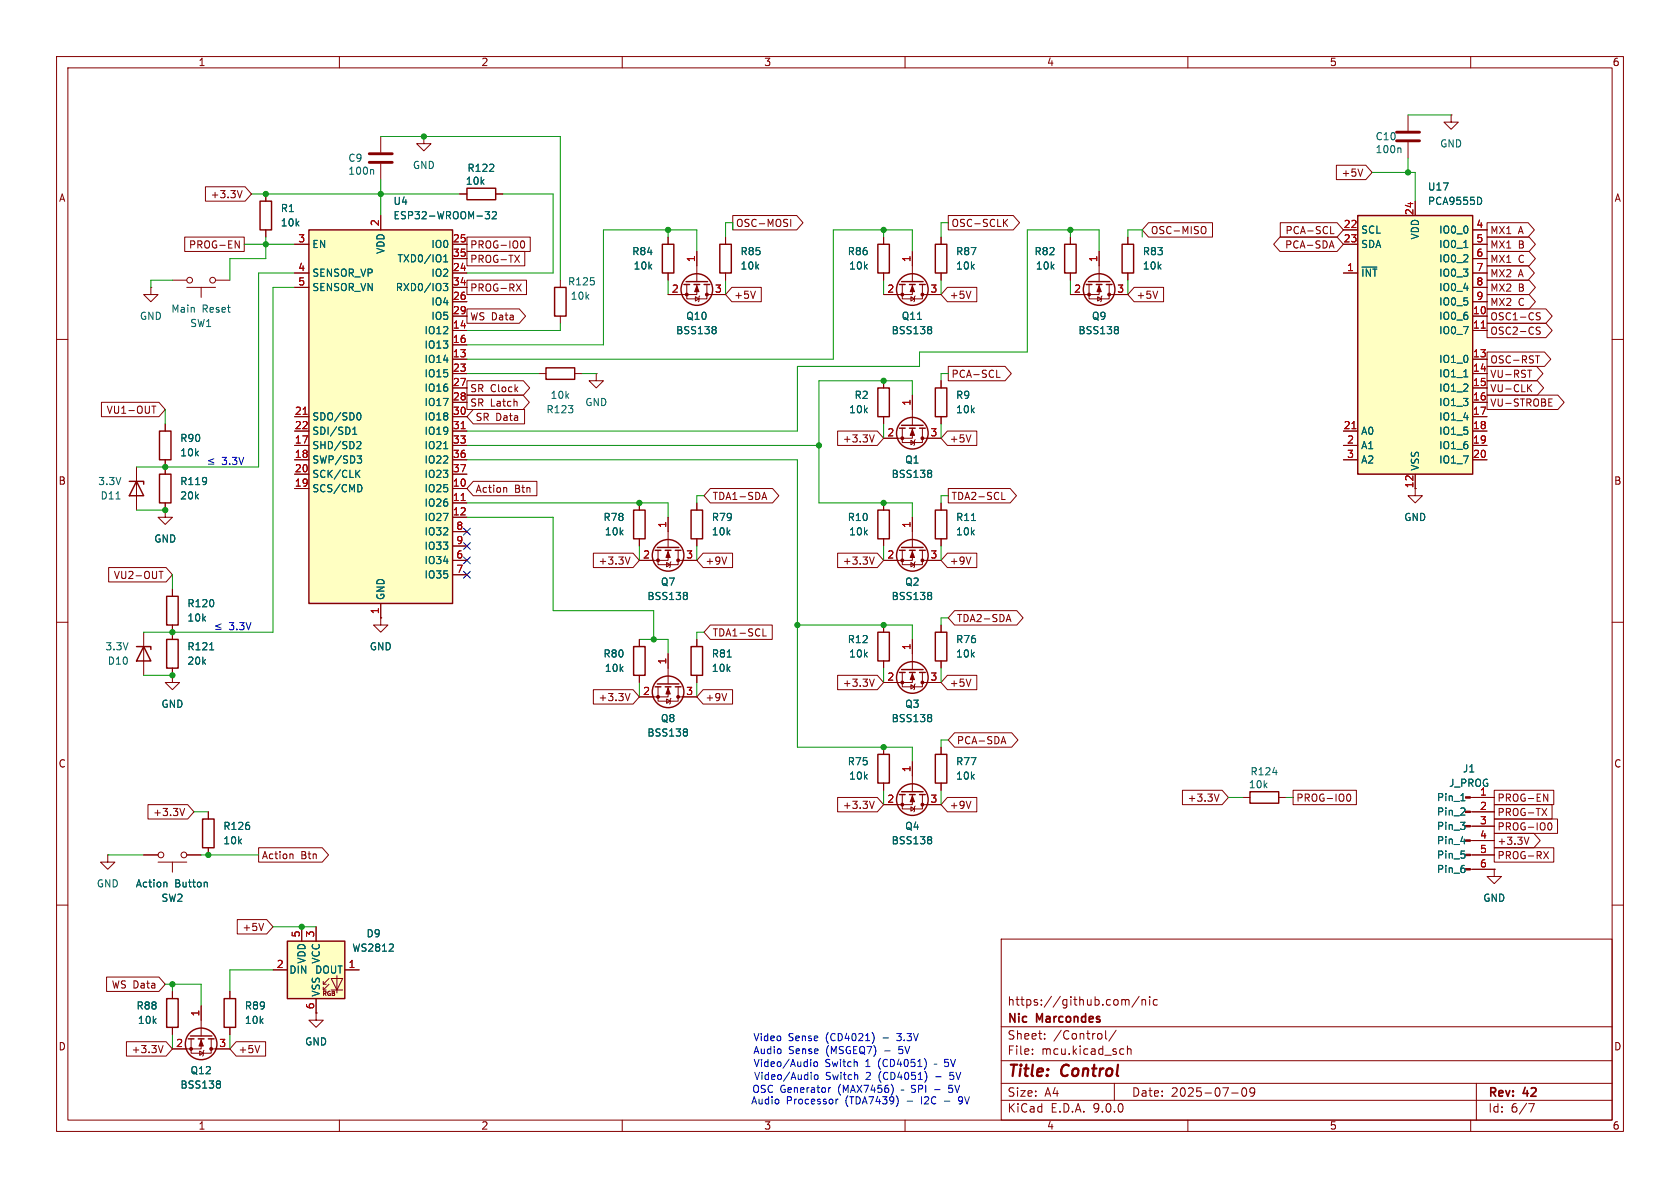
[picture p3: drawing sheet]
<svg xmlns="http://www.w3.org/2000/svg" width="297mm" height="210mm" viewBox="0 0 297 210" stroke-linecap="round" stroke-linejoin="round" font-family="sans-serif">
<g fill="none" stroke="#840000" stroke-width=".18">
<path d="M10 10h277v190h-277zM12 12h273v186h-273zM60 10v2M110 10v2M160 10v2M210 10v2M260 10v2M67.3 24.1v2.8M67.3 29v2.8M248.9 20.3v2.8M248.9 25.1v2.8M256.5 20.3v1.3h1.3l-1.3 1.3-1.2-1.3h1.2"/>
<path d="M256.5 20.3h.1M128.3 41.9v1.3M128.3 48.3v1.2M10 60h2M156.2 67.3v1.3M156.2 73.7v1.2M159.5 75.7v2.5h3.6v-2.5M161 77.9l.7 .3-.7 .4zM161.3 75.7v1.8h-5.1M161.3 69.9v5.3M161.8 77.7l-.1 .2v.7l-.2 .1M163.1 77.5h3.3"/>
<path d="M166.4 67.3v1.3M166.4 73.7v1.2M285 60h2M156.2 88.9v1.3M156.2 95.3v1.2M159.5 97.3v2.5h3.6v-2.5M161 99.4l.7 .4-.7 .4zM161.3 97.3v1.8h-5.1M161.3 91.4v5.4M161.8 99.3l-.1 .1v.8l-.2 .1M163.1 99.1h3.3M166.4 88.9v1.3"/>
<path d="M166.4 95.3v1.2M250.2 86.4v1.2h1.3l-1.3 1.3-1.3-1.3h1.3M10 110h2M156.2 110.5v1.3M156.2 116.8v1.3M159.5 118.9v2.5h3.6v-2.5M161.3 118.9v1.8h-5.1M161.3 113v5.4M166.4 110.5v1.3M166.4 116.8v1.3M285 110h2M156.2 132.1v1.3"/>
<path d="M156.2 138.4v1.3M161 121l.7 .4-.7 .4zM161.8 120.9l-.1 .1v.8l-.2 .1M163.1 120.7h3.3M36.8 143.5v1.3M36.8 149.9v1.2M219.7 141h1.3M226.1 141h1.2M259.9 141h4.3M259.9 143.5h4.3M259.9 146.1h4.3M259.9 148.6h4.3"/>
<path d="M259.9 151.1h4.3M259.9 153.7h4.3M264.2 153.7v1.2h1.2l-1.2 1.3-1.3-1.3h1.3M264.2 153.7h.1M10 160h2M177 166h108v32h-108zM198.4 176.8l.3-.1 .3 .2M199 176.9l.2-.2 .3 .1 .1 .9M199 176.9v.8M201.4 176.1l-1.3 2M201.9 176.8l.2-.1 .4 .1v.9M201.9 176.7v1"/>
<path d="M203.2 176.2v.1M203.2 176.7v1M204.6 176.8l-.4-.1-.3 .3v.4l.1 .2h.6M285 160h2M60 198v2M110 198v2M160 198v2M177 194.5h108M177 191.5h108M177 187.5h108M177 181.5h108M182.5 186.3v.1"/>
<path d="M182.5 185.5v.1M184.7 183.6v.1M184.7 182.8v.1M195.5 182.2v1.3l.2 .2M197 191.5v3M197.3 182.1l-1.3 2M198.2 185.4l.5 .1M198.7 186.3l-.5 .1M199.3 185.5l.2-.1 .4 .1 .1 .9M199.3 184.9v1.5M210 198v2M217.7 193.2h1.2"/>
<path d="M219.7 192.4l.2-.1a.81 .81 0 0 1 .6 .6 .81 .81 0 0 1-.3 .8l-.2 .1a.81 .81 0 0 1-.3-1.4zM221.8 192.9l-.3 .3h-.3l-.2-.3 .1-.5 .4-.1 .2 .1a.99 .99 0 0 1-.3 1.4h-.3M260 198v2M261 191.5v6.5M270.2 195.1h1l-.6 1.5"/>
</g>
<path d="M65.3 27.2h4M65.3 28.7h4M246.9 23.4h4.1M246.9 24.9h4.1" fill="none" stroke="#840000" stroke-width=".51"/>
<path d="M65.9 30l.2 .1v.7M247.5 26.1l.2 .2v.7M164.5 83.1l.2 .3-.2 .3 .2 .2v.3l-.2 .2M171.7 92h.8M164.5 104.7l.2 .3-.2 .3 .2 .2v.2l-.2 .3M164.5 126.3l.2 .3-.2 .3 .2 .2v.2l-.2 .3M225 136.6h.8M258.2 144.1h.8M258.3 141.5h.7M258.3 148.7h.8M258.9 142.9v.5" fill="none" stroke="#006464" stroke-width=".18"/>
<g fill="none" stroke="#840000" stroke-width=".25">
<path d="M127.3 43.2h2v5.1h-2zM155.2 68.6h2v5.1h-2zM159 75.7h1M159.4 75.2h3.8M160.8 75.7h1M162.6 75.7h1M165.4 68.6h2v5.1h-2zM155.2 90.2h2v5.1h-2zM159 97.3h1M159.4 96.8h3.8M160.8 97.3h1M162.6 97.3h1"/>
<path d="M165.4 90.2h2v5.1h-2zM155.2 111.8h2v5h-2zM159 118.9h1M159.4 118.4h3.8M160.8 118.9h1M162.6 118.9h1M165.4 111.8h2v5h-2zM155.2 133.4h2v5h-2zM221 140h5.1v2h-5.1zM35.8 144.8h2v5.1h-2z"/>
<circle cx="161.3" cy="76.6" r="2.79"/>
<circle cx="161.3" cy="98.2" r="2.79"/>
<circle cx="161.3" cy="119.8" r="2.79"/>
</g>
<g fill="#840000" stroke="#840000" stroke-width=".18">
<path d="M161.3 119.1l.4 1h-.8z"/>
<path d="M259.1 140.8h.8v.3h-.8z"/>
<path d="M259.1 143.4h.8v.2h-.8z"/>
<path d="M259.1 145.9h.8v.3h-.8z"/>
<path d="M259.1 148.5h.8v.2h-.8z"/>
<path d="M259.1 151h.8v.3h-.8z"/>
<path d="M259.1 153.5h.8v.3h-.8z"/>
<path d="M161.3 75.9l.4 1.1h-.8z"/>
<path d="M161.3 97.5l.4 1.1h-.8z"/>
<circle cx="163.1" cy="120.6" r=".25"/>
<circle cx="159.5" cy="120.6" r=".25"/>
<circle cx="163.1" cy="77.5" r=".25"/>
<circle cx="159.5" cy="77.5" r=".25"/>
<circle cx="163.1" cy="99.1" r=".25"/>
<circle cx="159.5" cy="99.1" r=".25"/>
</g>
<path d="M240 38.1h20.3v45.7h-20.3z" fill="#ffffc2"/>
<g fill="none" stroke="#840000" stroke-width=".25">
<path d="M240 38.1h20.3v45.7h-20.3zM98 50.8h2.1v5.1h-2.1zM117.1 43.2h2v5.1h-2zM120.9 50.3h1M121.3 49.8h3.8M122.7 50.3h1M124.5 50.3h1M155.2 43.2h2v5.1h-2zM159 50.3h1M159.4 49.8h3.8M160.8 50.3h1M162.6 50.3h1"/>
<path d="M165.4 43.2h2v5.1h-2zM188.2 43.2h2v5.1h-2zM192 50.3h1M192.4 49.8h3.8M193.8 50.3h1M195.6 50.3h1M198.4 43.2h2v5.1h-2zM96.5 65h5.1v2.1h-5.1z"/>
<circle cx="123.2" cy="51.2" r="2.79"/>
<circle cx="161.3" cy="51.2" r="2.79"/>
<circle cx="194.3" cy="51.2" r="2.79"/>
</g>
<g fill="none" stroke="#840000" stroke-width=".18">
<path d="M250.2 35.6v2.5M99.1 49.5v1.3M99.1 55.9v1.3M118.1 41.9v1.3M118.1 48.3v1.2M121.4 50.3v2.5h3.6v-2.5M122.9 52.5l.7 .3-.7 .4zM123.2 50.3v1.8h-5.1M123.2 44.5v5.3M123.7 52.3l-.1 .2v.7l-.2 .1M125 52.1h3.3M156.2 41.9v1.3"/>
<path d="M156.2 48.3v1.2M159.5 50.3v2.5h3.6v-2.5M161 52.5l.7 .3-.7 .4zM161.3 50.3v1.8h-5.1M161.3 44.5v5.3M161.8 52.3l-.1 .2v.7l-.2 .1M163.1 52.1h3.3M166.4 41.9v1.3M166.4 48.3v1.2M189.2 41.9v1.3M189.2 48.3v1.2M192.5 50.3v2.5h3.6v-2.5"/>
<path d="M194.1 52.5l.6 .3-.6 .4zM194.3 50.3v1.8h-5.1M194.3 44.5v5.3M194.8 52.3l-.1 .2v.7l-.1 .1M196.1 52.1h3.3M199.4 41.9v1.3M199.4 48.3v1.2M237.5 40.6h2.5M237.5 43.2h2.5M237.5 48.3h2.5M260.3 40.6h2.6M260.3 43.2h2.6"/>
<path d="M260.3 48.3h2.6M260.3 45.7h2.6M260.3 50.8h2.6M260.3 53.3h2.6M260.3 55.9h2.6M260.3 58.4h2.6M95.2 66h1.3M101.6 66h1.3M105.4 66v1.3h1.3l-1.3 1.3-1.3-1.3h1.3M105.4 66h.1M237.5 76.2h2.5M237.5 78.7h2.5"/>
<path d="M260.3 76.2h2.6M260.3 78.7h2.6M260.3 63.5h2.6M260.3 66h2.6M260.3 68.6h2.6M260.3 71.1h2.6M260.3 73.7h2.6M237.5 81.3h2.5M250.2 83.8v2.6M260.3 81.3h2.6M19 151.1v1.3h1.3l-1.3 1.3-1.2-1.3h1.2M19 151.1h.1"/>
<path d="M25.4 151.1h2.5M27.9 152.4h5.1M30.5 152.4v1.8M33 151.1h2.6M55.9 179.1v1.2h1.2l-1.2 1.3-1.3-1.3h1.3M55.9 179.1h.1"/>
<circle cx="28.4" cy="151.1" r=".51"/>
<circle cx="32.5" cy="151.1" r=".51"/>
</g>
<path d="M261.7 34.9l.2 .5-.2 .7M126.4 57.7l.2 .3-.2 .3 .2 .2v.3l-.2 .2M164.5 57.7l.2 .3-.2 .3 .2 .2v.3l-.2 .2M197.5 57.7l.2 .3-.2 .3 .2 .2v.3l-.2 .2M240.8 47.2h2.6M258.8 43.8h.7M258.8 66.6h.7M29.1 155.9l.4 .2v.7M36.5 155.9l.1 .2v.7" fill="none" stroke="#006464" stroke-width=".18"/>
<path d="M261.9 58h.7M239 75.8h.7" fill="none" stroke="#a90000" stroke-width=".18"/>
<g fill="#840000" stroke="#840000" stroke-width=".18">
<path d="M194.3 50.5l.4 1.1h-.8z"/>
<path d="M123.2 50.5l.4 1.1h-.8z"/>
<path d="M161.3 50.5l.4 1.1h-.8z"/>
<circle cx="196.1" cy="52.1" r=".25"/>
<circle cx="192.5" cy="52.1" r=".25"/>
<circle cx="125" cy="52.1" r=".25"/>
<circle cx="121.4" cy="52.1" r=".25"/>
<circle cx="163.1" cy="52.1" r=".25"/>
<circle cx="159.5" cy="52.1" r=".25"/>
</g>
<path d="M50.8 166.4h10.2v10.1h-10.2z" fill="#ffffc2"/>
<g fill="none" stroke="#840000" stroke-width=".18">
<path d="M26.7 50.8v1.3h1.2l-1.2 1.2-1.3-1.2h1.3M26.7 50.8h.1M30.5 49.5h2.5M33 50.8h5.1M35.6 50.8v1.8M38.1 49.5h2.5M29.2 74.9v1.3M24.1 82.6v7.6M29.2 90.2v1.2h1.3l-1.3 1.3-1.3-1.3h1.3M29.2 90.2h.1M29.2 81.3v2.5M29.2 88.9v1.3"/>
<path d="M113 88.9v1.3M113 95.3v1.2M116.3 97.3v2.5h3.6v-2.5M117.9 99.4l.6 .4-.6 .4zM118.1 97.3v1.8h-5.1M118.1 91.4v5.4M118.6 99.3l-.1 .1v.8l-.1 .1M119.9 99.1h3.3M123.2 88.9v1.3M123.2 95.3v1.2M25.4 111.8v7.6M30.5 119.4v1.3h1.2l-1.2 1.2-1.3-1.2h1.3"/>
<path d="M30.5 119.4h.1M30.5 104.1v1.3M30.5 110.5v2.5M30.5 118.1v1.3M67.3 109.2v1.3h1.3l-1.3 1.3-1.3-1.3h1.3M67.3 109.2h.1M113 113v1.3M113 119.4v1.3M123.2 113v1.3M123.2 119.4v1.3M161.3 134.6v5.4M166.4 132.1v1.3"/>
<path d="M166.4 138.4v1.3M159.5 140.5v2.5h3.6v-2.5M161 142.6l.7 .4-.7 .4zM161.3 140.5v1.7h-5.1M161.8 142.5l-.1 .1v.8l-.2 .1M163.1 142.2h3.3M30.5 175.3v1.2M35.6 177.8v5.3M40.6 175.3v1.2M48.3 171.5h2.5M53.3 163.8v2.6M55.9 163.8v2.6"/>
<path d="M55.9 176.5v2.6M57.1 174h.6M57.1 175h.6M58.2 173l-1.1 1v-.5M58.2 174l-1.1 1v-.5M58.5 173h2.1l-1 2zM58.5 175h2.1M59.6 172.5v3M61 171.5h2.5M30.5 181.6v1.3M33.8 183.6v2.6h3.5v-2.6M35.3 185.8l.6 .4-.6 .4z"/>
<path d="M35.6 183.6v1.8h-5.1M36.1 185.7l-.2 .1v.8l-.1 .1M37.3 185.4h3.3M40.6 181.6v1.3"/>
<circle cx="33.5" cy="49.5" r=".51"/>
<circle cx="37.6" cy="49.5" r=".51"/>
</g>
<g fill="none" stroke="#840000" stroke-width=".25">
<path d="M28.2 76.2h2v5.1h-2zM22.9 85.1h2.5v.5M24.1 85.1l1.3 2.5h-2.5zM28.2 83.8h2v5.1h-2zM112 90.2h2v5.1h-2zM115.8 97.3h1M116.2 96.8h3.8M117.6 97.3h1M119.4 97.3h1M122.2 90.2h2v5.1h-2zM24.1 114.3h2.6v.5M25.4 114.3l1.3 2.5h-2.6z"/>
<path d="M29.5 105.4h2v5.1h-2zM29.5 113h2v5.1h-2zM112 114.3h2v5.1h-2zM122.2 114.3h2v5.1h-2zM159.4 140h3.8M165.4 133.4h2v5h-2zM159 140.5h1M160.8 140.5h1M162.6 140.5h1M29.5 176.5h2v5.1h-2zM39.6 176.5h2.1v5.1h-2.1zM50.8 166.4h10.2v10.1h-10.2z"/>
<path d="M33.3 183.6h1M33.7 183.1h3.8M35.1 183.6h1M36.8 183.6h1"/>
<circle cx="118.1" cy="98.2" r="2.79"/>
<circle cx="161.3" cy="141.4" r="2.79"/>
<circle cx="35.6" cy="184.5" r="2.79"/>
</g>
<path d="M20.5 88.2h.7M37.1 114.9h.7M121.3 104.7l.2 .3-.2 .3 .2 .2v.2l-.2 .3M128.6 116.1h.7M164.5 147.9l.2 .2-.2 .3 .2 .3v.2l-.2 .3M68.8 168.1h.7M69.5 167v.4M38.7 191.1l.3 .2-.3 .3 .3 .3v.2l-.3 .2" fill="none" stroke="#006464" stroke-width=".18"/>
<g fill="#840000" stroke="#840000" stroke-width=".18">
<path d="M161.3 140.7l.4 1h-.8z"/>
<path d="M35.6 183.9l.3 1h-.7z"/>
<path d="M118.1 97.5l.4 1.1h-.8z"/>
<circle cx="163.1" cy="142.2" r=".25"/>
<circle cx="159.5" cy="142.2" r=".25"/>
<circle cx="37.3" cy="185.4" r=".25"/>
<circle cx="33.8" cy="185.4" r=".25"/>
<circle cx="119.9" cy="99.1" r=".25"/>
<circle cx="116.3" cy="99.1" r=".25"/>
</g>
<path d="M54.6 40.6h25.4v66.1h-25.4z" fill="#ffffc2"/>
<g fill="none" stroke="#840000" stroke-width=".25">
<path d="M46 35.6h2v5h-2zM82.5 33.3h5.1v2h-5.1zM54.6 40.6h25.4v66.1h-25.4zM115.8 121.4h1M116.2 120.9h3.8M117.6 121.4h1M119.4 121.4h1"/>
<circle cx="118.1" cy="122.3" r="2.79"/>
</g>
<g fill="none" stroke="#840000" stroke-width=".18">
<path d="M36.3 33h7l1.1 1.3-1.1 1.3h-7zM42.8 33.7l-.4 1.3M47 34.3v1.3M67.3 38.1v2.5M74.9 24.1v1.3h1.3l-1.3 1.3-1.2-1.3h1.2M74.9 24.1h.1M81.3 34.3h1.2M87.6 34.3h1.3M129.5 38.1h11.4l1.1 1.3-1.1 1.2h-11.4zM139.8 38.8v1.2M167.6 38.1h11.5l1.1 1.3-1.1 1.2h-11.5zM177.6 39.3l.5 .7"/>
<path d="M178.1 38.8l-.7 .7M203 39.4h11.4v2.5h-11.4l-1.1-1.3zM226.3 39.4h10.1l1.1 1.2-1.1 1.3h-10.1zM236.3 29.2h5.2l1.1 1.3-1.1 1.3h-5.2zM240.9 29.9l-.4 1.3M250.2 35.6v2.5M262.9 39.4h7.3l1.1 1.2-1.1 1.3h-7.3zM32.7 41.9h10.5v2.6h-10.5zM41.6 42.6l.7 1.3v-1.3M47 40.6v1.3M52.1 43.2h2.5M52.1 48.3h2.5"/>
<path d="M52.1 50.8h2.5M80 43.2h2.5M80 48.3h2.5M80 50.8h2.5M80 45.7h2.5M80 53.3h2.5M80 55.9h2.5M80 58.4h2.5M82.5 49.5h10.6v2.6h-10.6zM82.5 54.6h9.3l1.1 1.3-1.1 1.3h-9.3zM82.5 44.4h10.3v2.6h-10.3zM82.5 41.9h11.2v2.6h-11.2z"/>
<path d="M91 45.1l.8 1.3M91.3 50.2l.8 1.3M91.8 45.1l-.8 1.3M92.1 50.2l-.8 1.3M92.2 42.6h.1a.68 .68 0 0 1 .5 .6 .68 .68 0 0 1-.5 .7l-.1-.1M118.1 41.9v1.3M118.1 48.3v1.2M118.1 52.1h2.5M123.2 44.5v2.5M125.7 52.1h2.6M128.3 41.9v1.3M128.3 48.3v1.2"/>
<path d="M129.4 50.8h5.2v2.5h-5.2l-1.1-1.2zM133.5 51.5l-.4 1.2M156.2 52.1h2.5M156.2 41.9v1.3M156.2 48.3v1.2M161.3 44.5v2.5M163.8 52.1h2.6M166.4 41.9v1.3M166.4 48.3v1.2M167.5 50.8h5.2v2.5h-5.2l-1.1-1.2zM171.6 51.5l-.4 1.2M189.2 52.1h2.6"/>
<path d="M189.2 41.9v1.3M189.2 48.3v1.2M194.3 44.5v2.5M196.8 52.1h2.6M199.4 41.9v1.3M199.4 48.3v1.2M200.5 50.8h5.2v2.5h-5.2l-1.1-1.2zM204.7 51.5l-.5 1.2M212.7 40a.43 .43 0 0 1 .5 .5v.4a.43 .43 0 0 1-.5 .4M226.3 41.9h10.1l1.1 1.3-1.1 1.3h-10.1l-1.1-1.3zM235.1 43.5h.6M235.2 41.3h.6"/>
<path d="M235.4 42.6l.4 1.3M237.5 43.2h2.5M237.5 48.3h2.5M237.5 40.6h2.5M260.3 43.2h2.6M260.3 48.3h2.6M260.3 50.8h2.6M260.3 45.7h2.6M260.3 53.3h2.6M260.3 55.9h2.6M260.3 58.4h2.6M260.3 40.6h2.6"/>
<path d="M262.9 54.6h10.4l1.1 1.3-1.1 1.3h-10.4zM262.9 57.1h10.4l1.1 1.3-1.1 1.3h-10.4zM262.9 41.9h7.4l1.1 1.3-1.1 1.3h-7.4zM262.9 44.4h7.4l1.1 1.3-1.1 1.3h-7.4zM262.9 52.1h7.4l1.1 1.2-1.1 1.3h-7.4zM262.9 47h7.3l1.1 1.3-1.1 1.2h-7.3zM262.9 49.5h7.4l1.1 1.3-1.1 1.3h-7.4zM271.7 55.8l.5 .2 .1 .2-.1 .3-.4 .1M271.7 58.4l.5 .1 .1 .2-.1 .3-.4 .1M271.7 55.3h.6M271.7 57.9h.6M17.9 71.1h10.2l1.1 1.3-1.1 1.3h-10.2z"/>
<path d="M26.8 71.8h.8M27.2 71.8v1.3M29.2 74.9v1.3M52.1 73.7h2.5M52.1 76.2h2.5M52.1 78.7h2.5M80 73.7h2.5M80 76.2h2.5M80 78.7h2.5M80 61h2.5M80 63.5h2.5M80 66h2.5"/>
<path d="M80 68.6h2.5M80 71.1h2.5M82.5 69.8h10l1.1 1.3-1.1 1.3h-10zM82.5 67.3h10l1.1 1.3-1.1 1.3h-10zM83.7 72.4h9v2.5h-9l-1.2-1.2zM148.1 76.2h7l1.1 1.3-1.1 1.2h-7zM154.6 76.9l-.5 1.2M156.2 67.3v1.3M156.2 73.7v1.2M156.2 77.5h2.5M161.3 69.9v2.5M163.8 77.5h2.6"/>
<path d="M166.4 67.3v1.3M166.4 73.7v1.2M167.5 76.2h5.2v2.5h-5.2l-1.1-1.2zM167.6 64.8h10.1l1.1 1.2-1.1 1.3h-10.1zM171.6 76.9l-.4 1.2M176.2 66.7h.6M237.5 76.2h2.5M237.5 78.7h2.5M260.3 73.7h2.6M260.3 76.2h2.6M260.3 78.7h2.6M260.3 63.5h2.6"/>
<path d="M260.3 66h2.6M260.3 68.6h2.6M260.3 71.1h2.6M262.9 69.8h12.5l1.1 1.3-1.1 1.3h-12.5zM262.9 62.2h10.2l1.1 1.3-1.1 1.3h-10.2zM262.9 67.3h8.9l1.1 1.3-1.1 1.3h-8.9zM262.9 64.8h8.8l1.1 1.2-1.1 1.3h-8.8zM270.1 65.4h.7M270.2 68.5l.6 .8M270.8 68l-.7 .7M271.4 62.9h.8M273.8 71.1h.4"/>
<path d="M273.8 71.8h.6M273.8 70.5h.6M29.2 90.2h.1M29.2 81.3v2.5M29.2 88.9v1.3M52.1 81.3h2.5M52.1 83.8h2.5M52.1 86.4h2.5M80 81.3h2.5M80 83.8h2.5M80 86.4h2.5M80 88.9h2.5"/>
<path d="M80 91.4h2.5M80 94h2.5M80 96.5h2.5M80 99.1h2.5M83.7 85.1h11.2v2.5h-11.2l-1.2-1.2zM89.2 86.2l.4 .2v.6M104.9 97.8h7l1.1 1.3-1.1 1.2h-7zM111.4 98.5l-.4 1.2M113 99.1h2.6M113 88.9v1.3M113 95.3v1.2M118.1 91.4v2.6"/>
<path d="M120.6 99.1h2.6M123.2 88.9v1.3M123.2 95.3v1.2M124.3 97.8h5.2v2.5h-5.2l-1.1-1.2zM125.6 86.4h11l1.1 1.2-1.1 1.3h-11l-1.1-1.3zM128.5 98.5l-.5 1.2M134.8 87.9h.6M135.1 87l.4 1.3M148.1 97.8h7l1.1 1.3-1.1 1.2h-7zM154.6 98.5l-.5 1.2M156.2 99.1h2.5M156.2 88.9v1.3"/>
<path d="M156.2 95.3v1.2M161.3 91.4v2.6M163.8 99.1h2.6M166.4 88.9v1.3M166.4 95.3v1.2M167.5 97.8h5.2v2.5h-5.2l-1.1-1.2zM167.6 86.4h11l1.1 1.2-1.1 1.3h-11zM171.6 98.5l-.4 1.2M177.1 88.3h.6M237.5 81.3h2.5M250.2 83.8v2.6M260.3 81.3h2.6"/>
<path d="M19.2 100.3h10.2l1.1 1.3-1.1 1.3h-10.2zM28.1 101h.7M28.5 101v1.3M30.5 119.4h.1M30.5 104.1v1.3M30.5 110.5v2.5M30.5 118.1v1.3M67.3 109.2h.1M67.3 106.7v2.5M80 101.6h2.5M113 113v1.3M113 119.4v1.3"/>
<path d="M118.1 115.6v5.3M123.2 113v1.3M123.2 119.4v1.3M125.6 110.5h10.9v2.5h-10.9l-1.1-1.2zM134.9 112.4h.6M148.1 119.4h7l1.1 1.3-1.1 1.2h-7zM156.2 110.5v1.3M156.2 116.8v1.3M161.3 113v2.6M166.4 110.5v1.3M166.4 116.8v1.3M167.5 119.4h5.2v2.5h-5.2l-1.1-1.2z"/>
<path d="M168.8 107.9h11l1.1 1.3-1.1 1.3h-11l-1.2-1.3zM178 109.5h.6M178.3 108.6l.4 1.3M104.9 121.9h7l1.1 1.3-1.1 1.3h-7zM111.4 122.6l-.4 1.3M116.3 121.4v2.6h3.6v-2.6M117.9 123.6l.6 .4-.6 .3zM118.1 121.4v1.8h-5.1M118.6 123.4l-.1 .2v.7l-.1 .2M119.9 123.2h3.3M124.3 121.9h5.2v2.6h-5.2l-1.1-1.3zM128.5 122.6l-.5 1.3"/>
<path d="M154.6 120.1l-.5 1.2M156.2 132.1v1.3M156.2 138.4v1.3M156.2 120.7h2.5M161.3 134.6v2.6M163.8 120.7h2.6M166.4 132.1v1.3M166.4 138.4v1.3M168.8 129.5h10.1l1.1 1.3-1.1 1.3h-10.1l-1.2-1.3zM171.6 120.1l-.4 1.2M177.1 131.1h.6M177.4 130.2l.4 1.3"/>
<path d="M209 139.7h7.1l1.1 1.3-1.1 1.2h-7.1zM228.6 139.7h11.2v2.5h-11.2zM264.2 139.7h10.5v2.5h-10.5zM25.4 151.1h2.5M26.2 142.2h7l1.1 1.3-1.1 1.3h-7zM32.6 142.9l-.4 1.3M33 151.1h2.6M36.8 143.5v1.3M36.8 149.9v1.2M45.7 149.9h11.3l1.1 1.2-1.1 1.3h-11.3zM51.4 151l.4 .1v.7M148.1 141h7l1.1 1.2-1.1 1.3h-7z"/>
<path d="M154.6 141.6l-.5 1.3M156.2 142.2h2.5M163.8 142.2h2.6M167.5 141h5.2v2.5h-5.2l-1.1-1.3zM171.6 141.6l-.4 1.3M215.5 140.4l-.4 1.2M238.2 140.4h.2a.68 .68 0 0 1 .4 .6 .68 .68 0 0 1-.4 .6h-.2M260.3 151.1h3.9M260.3 141h3.9M260.3 143.5h3.9M260.3 146.1h3.9M260.3 148.6h3.9"/>
<path d="M260.3 153.7h3.9M264.2 147.3h7l1.1 1.3-1.1 1.3h-7zM264.2 144.8h11.2v2.5h-11.2zM264.2 142.2h10.2v2.6h-10.2zM264.2 149.9h10.5v2.5h-10.5zM264.2 153.7h.1M270.3 148l-.4 1.3M272.6 142.9l.8 1.3M272.9 140.4l.7 1.2v-1.2M272.9 150.5l.8 1.3M273.4 142.9l-.8 1.3M273.7 150.5l-.8 1.3"/>
<path d="M273.8 145.5h.1a.68 .68 0 0 1 .5 .6 .68 .68 0 0 1-.5 .6h-.1M18.8 172.7h9.3l1.1 1.3-1.1 1.3h-9.3zM30.5 175.3v1.2M35.6 177.8v2.5M40.6 175.3v1.2M41.9 162.6h5.2l1.2 1.2-1.2 1.3h-5.2zM46.6 163.2l-.4 1.3M48.3 171.5h2.5M53.3 163.8v2.6M55.9 179.1h.1M55.9 163.8v2.6M55.9 176.5v2.6"/>
<path d="M61 171.5h2.5M22.3 184.1h7.1l1.1 1.3-1.1 1.3h-7.1zM28.8 184.8l-.4 1.3M30.5 181.6v1.3M30.5 185.4h2.5M38.1 185.4h2.5M40.6 181.6v1.3M41.8 184.1h5.2v2.6h-5.2l-1.2-1.3zM45.9 184.8l-.4 1.3"/>
</g>
<g fill="none" stroke="#006464" stroke-width=".18">
<path d="M85.8 37.4h.8l-.5 .5 .4 .1v.6l-.2 .1-.5-.1M87 37.5l.5-.1 .3 .4-.8 .9h.8M261.7 34.9l.2 .5-.2 .7M78.4 50.1h.8l-.5 .5 .4 .1v.6l-.2 .1-.5-.1M78.4 46.3h.8M78.4 45.4l.4-.4v1.3M126.4 57.7l.2 .3-.2 .3 .2 .2v.3l-.2 .2M164.5 57.7l.2 .3-.2 .3 .2 .2v.3l-.2 .2M197.5 57.7l.2 .3-.2 .3 .2 .2v.3l-.2 .2M240.8 47.2h2.6M258.8 43.8h.7M62.4 76.8h.7"/>
<path d="M62.4 75.9l.3-.4v1.3M63.3 78l.4 .1 .1 .3-.8 .9h.8M63.4 73a.68 .68 0 0 1 .4 .6 .68 .68 0 0 1-.4 .6M78.4 79.3h.8M258.8 66.6h.7M63.1 83.7l.5 .7M63.1 80.6h.8l-.4 .5 .4 .1v.4l-.2 .3h-.4M63.6 83.1l-.7 .8M63.7 85.7l.3 .5-.3 .7M164.5 83.1l.2 .3-.2 .3 .2 .2v.3l-.2 .2M171.7 92h.8M37.1 114.9h.7"/>
<path d="M121.3 104.7l.2 .3-.2 .3 .2 .2v.2l-.2 .3M128.6 116.1h.7M164.5 104.7l.2 .3-.2 .3 .2 .2v.2l-.2 .3M121.3 128.8l.2 .3-.2 .3 .2 .2v.3l-.2 .2M164.5 126.3l.2 .3-.2 .3 .2 .2v.2l-.2 .3M29.1 155.9l.4 .2v.7M36.5 155.9l.1 .2v.7M164.5 147.9l.2 .2-.2 .3 .2 .3v.2l-.2 .3M258.2 144.1h.8M258.3 141.5h.7M258.3 148.7h.8M258.9 142.9v.5"/>
<path d="M68.8 168.1h.7M69.5 167v.4M38.7 191.1l.3 .2-.3 .3 .3 .3v.2l-.3 .2"/>
</g>
<path d="M261.9 58h.7M53.6 73.2h.7M81.5 75.8h.7M239 75.8h.7M81.5 88.5h.7" fill="none" stroke="#a90000" stroke-width=".18"/>
<g fill="#840000" stroke="#840000" stroke-width=".18">
<path d="M118.1 121.7l.4 1h-.8z"/>
<circle cx="119.9" cy="123.2" r=".25"/>
<circle cx="116.3" cy="123.2" r=".25"/>
</g>
<g fill="none" stroke="#009600" stroke-width=".18">
<path d="M44.4 34.3h36.9M67.3 31.8v6.3M67.3 24.1h31.8v25.4M88.9 34.3h8.9v14h-15.3M129.5 39.4h-1.2v2.5M167.6 39.4h-1.2v2.5M242.6 30.5h7.6v5.1M248.9 20.3h7.6M248.9 27.9v2.6M30.5 49.5h-3.8v1.3M43.2 43.2h8.9M47 41.9v3.8h-6.4v3.8"/>
<path d="M52.1 50.8h-3.8v61h-22.9M52.1 48.3h-6.4v34.3h-21.6M99.1 57.2v1.2h-16.6M118.1 40.6v1.3M118.1 49.5v2.6M123.2 44.5v-3.9h-16.5v20.4h-24.2M128.3 49.5v2.6M156.2 40.6v1.3M156.2 49.5v2.6M161.3 44.5v-3.9h-14v22.9h-64.8M166.4 49.5v2.6M189.2 40.6v1.3"/>
<path d="M189.2 49.5v2.6M194.3 44.5v-3.9h-12.7v21.6h-19v2.6h-21.6v11.4h-58.5M199.4 41.9v-1.3h2.5v1.3M199.4 49.5v2.6M29.2 72.4v2.5M82.5 78.7h62.3M82.5 66h12.7M102.9 66h2.5M156.2 74.9v2.6M161.3 69.9v-2.6h-16.5v21.6h16.5v2.5M166.4 74.9v2.6M167.6 66h-1.2v1.3"/>
<path d="M24.1 90.2h5.1M82.5 81.3h58.5v50.8h20.3v2.5M82.5 91.4h15.3v16.6h17.8v5M82.5 88.9h35.6v2.5M113 96.5v2.6M123.2 96.5v2.6M124.5 87.6h-1.3v1.3M156.2 96.5v2.6M166.4 96.5v2.6M167.6 87.6h-1.2v1.3M25.4 119.4h5.1M30.5 101.6v2.5"/>
<path d="M113 113h5.1v2.6M124.5 111.8h-1.3v1.2M141 110.5h20.3v2.5M156.2 118.1v2.6M166.4 118.1v2.6M167.6 109.2h-1.2v1.3M113 120.7v2.5M123.2 120.7v2.5M156.2 139.7v2.5M166.4 139.7v2.5M167.6 130.8h-1.2v1.3M19 151.1h6.4"/>
<path d="M34.3 143.5h2.5M35.6 151.1h10.1M217.2 141h2.5M227.3 141h1.3M29.2 174h6.4v3.8M30.5 174v1.3M48.3 171.5h-7.7v3.8M48.3 163.8h7.6M30.5 182.9v2.5M40.6 182.9v2.5"/>
</g>
<path d="M81.9 93.4l1.3 1.2M81.9 98.5l1.3 1.2M81.9 95.9l1.3 1.2M83.2 93.4l-1.3 1.2M83.2 98.5l-1.3 1.2M83.2 95.9l-1.3 1.2M81.9 101l1.3 1.2M83.2 101l-1.3 1.2" fill="none" stroke="#000084" stroke-width=".18"/>
<g fill="none" stroke="#0000c2" stroke-width=".18">
<path d="M143.3 187.3v.1M143.3 187.7v.8M143.4 189.6v.1M143.4 190v.8M143.9 187.8l.2-.1 .4 .1v.5l-.1 .2h-.3l-.2-.1zM144 190.1l.2-.1 .4 .1v.5l-.1 .2h-.3l-.2-.1zM146.5 192.3v.8M146.8 192.3l-.3 .2M147.8 194.3v.8M147.9 194.4l-.1 .1M154.2 182.6a1.49 1.49 0 0 1 0 1.8M157.8 192l.1 .8-.3 .7"/>
<path d="M158.7 194.1l.1 .4-.1 .8M159.3 192.7h.5M163.6 187.5l.2 .4-.2 .8M163.7 189.7l.2 .5-.2 .8M165.2 188.1h.4M165.2 192.6h1M167 194.7h.9M167 188.4l.2 .1M167.6 187.3h-.6v.6l.2-.1M167.7 193l.5 .1M167.9 190.7l.2 .1M168.4 191.8h-.6l-.1 .7 .5-.2"/>
<path d="M168.6 189.6h-.6l-.1 .6 .2-.2M169.5 194v.5l.4 .2M169.6 195.1h.2"/>
</g>
<g fill="#009600" stroke="#009600" stroke-width=".18">
<circle cx="113" cy="88.9" r=".46"/>
<circle cx="118.1" cy="40.6" r=".46"/>
<circle cx="115.6" cy="113" r=".46"/>
<circle cx="141" cy="110.5" r=".46"/>
<circle cx="47" cy="43.2" r=".46"/>
<circle cx="47" cy="34.3" r=".46"/>
<circle cx="67.3" cy="34.3" r=".46"/>
<circle cx="74.9" cy="24.1" r=".46"/>
<circle cx="30.5" cy="119.4" r=".46"/>
<circle cx="29.2" cy="82.6" r=".46"/>
<circle cx="29.2" cy="90.2" r=".46"/>
<circle cx="30.5" cy="111.8" r=".46"/>
<circle cx="30.5" cy="174" r=".46"/>
<circle cx="36.8" cy="151.1" r=".46"/>
<circle cx="53.3" cy="163.8" r=".46"/>
<circle cx="189.2" cy="40.6" r=".46"/>
<circle cx="248.9" cy="30.5" r=".46"/>
<circle cx="144.8" cy="78.7" r=".46"/>
<circle cx="156.2" cy="67.3" r=".46"/>
<circle cx="156.2" cy="40.6" r=".46"/>
<circle cx="156.2" cy="88.9" r=".46"/>
<circle cx="156.2" cy="110.5" r=".46"/>
<circle cx="156.2" cy="132.1" r=".46"/>
</g>
<g font-size="2.8" fill="#840000">
<text x="178" y="190.9">Title:</text>
<text x="187.7" y="190.9">Control</text>
</g>
<g font-size="2.1" fill="#840000">
<text x="178" y="178">https://github.com/nic</text>
<text x="178" y="184">Sheet:</text>
<text x="178" y="181.2">Nic</text>
<text x="183.3" y="181.2">Marcondes</text>
<text x="186.2" y="184">/Control/</text>
<text x="178" y="186.7">File:</text>
<text x="184.1" y="186.7">mcu.kicad_sch</text>
<text x="178" y="196.9">KiCad</text>
<text x="178" y="194.1">Size:</text>
<text x="184.7" y="194.1">A4</text>
<text x="185.7" y="196.9">E.D.A.</text>
<text x="193.3" y="196.9">9.0.0</text>
<text x="200" y="194.1">Date:</text>
<text x="207" y="194.1">2025-07-09</text>
<text x="263" y="194.3">Rev:</text>
<text x="263" y="196.9">Id:</text>
<text x="267.1" y="196.9">6/7</text>
<text x="269.4" y="194.3">42</text>
</g>
<g font-size="1.8" fill="#840000">
<text x="35" y="11.9">1</text>
<text x="85" y="11.9">2</text>
<text x="135" y="11.9">3</text>
<text x="185" y="11.9">4</text>
<text x="235" y="11.9">5</text>
<text x="285" y="11.9">6</text>
<text x="10.3" y="35.9">A</text>
<text x="37.1" y="35.2">+3.3V</text>
<text x="237.1" y="31.4">+5V</text>
<text x="285.3" y="35.9">A</text>
<text x="168.1" y="40.3">OSC-SCLK</text>
<text x="203.4" y="41.6">OSC-MISO</text>
<text x="227.1" y="41.6">PCA-SCL</text>
<text x="263.4" y="41.6">MX1</text>
<text x="268.4" y="41.6">A</text>
<text x="33.3" y="44.1">PROG-EN</text>
<text x="83" y="46.7">PROG-TX</text>
<text x="83" y="44.1">PROG-IO0</text>
<text x="227.1" y="44.1">PCA-SDA</text>
<text x="263.4" y="44.1">MX1</text>
<text x="263.4" y="46.7">MX1</text>
<text x="268.4" y="44.1">B</text>
<text x="268.4" y="46.7">C</text>
<text x="83" y="51.8">PROG-RX</text>
<text x="129.7" y="53">+5V</text>
<text x="167.8" y="53">+5V</text>
<text x="200.8" y="53">+5V</text>
<text x="263.4" y="49.2">MX2</text>
<text x="263.4" y="51.8">MX2</text>
<text x="268.4" y="49.2">A</text>
<text x="268.4" y="51.8">B</text>
<text x="83" y="56.8">WS Data</text>
<text x="263.4" y="56.8">OSC1-CS</text>
<text x="263.4" y="59.4">OSC2-CS</text>
<text x="263.4" y="54.3">MX2</text>
<text x="268.4" y="54.3">C</text>
<text x="263.4" y="64.5">OSC-RST</text>
<text x="83" y="69.5">SR Clock</text>
<text x="168.1" y="67">PCA-SCL</text>
<text x="263.4" y="69.5">VU-CLK</text>
<text x="263.4" y="67">VU-RST</text>
<text x="18.7" y="73.3">VU1-OUT</text>
<text x="83" y="72.1">SR Latch</text>
<text x="84" y="74.6">SR Data</text>
<text x="263.4" y="72.1">VU-STROBE</text>
<text x="148.9" y="78.4">+3.3V</text>
<text x="167.8" y="78.4">+5V</text>
<text x="10.3" y="85.9">B</text>
<text x="84" y="87.3">Action</text>
<text x="91" y="87.3">Btn</text>
<text x="125.9" y="88.6">TDA1-SDA</text>
<text x="168.1" y="88.6">TDA2-SCL</text>
<text x="249.9" y="86.4" transform="rotate(-90 249.9 86.4)">12</text>
<text x="285.3" y="85.9">B</text>
<text x="105.7" y="100">+3.3V</text>
<text x="124.6" y="100">+9V</text>
<text x="148.9" y="100">+3.3V</text>
<text x="167.8" y="100">+9V</text>
<text x="20" y="102.6">VU2-OUT</text>
<text x="125.9" y="112.7">TDA1-SCL</text>
<text x="169.1" y="110.2">TDA2-SDA</text>
<text x="105.7" y="124.1">+3.3V</text>
<text x="124.6" y="124.1">+9V</text>
<text x="148.9" y="121.6">+3.3V</text>
<text x="167.8" y="121.6">+5V</text>
<text x="169.1" y="131.8">PCA-SDA</text>
<text x="10.3" y="135.9">C</text>
<text x="285.3" y="135.9">C</text>
<text x="148.9" y="143.2">+3.3V</text>
<text x="167.8" y="143.2">+9V</text>
<text x="209.9" y="141.9">+3.3V</text>
<text x="229.1" y="141.9">PROG-IO0</text>
<text x="264.6" y="141.9">PROG-EN</text>
<text x="27" y="144.5">+3.3V</text>
<text x="264.6" y="149.5">+3.3V</text>
<text x="264.6" y="147">PROG-IO0</text>
<text x="264.6" y="144.5">PROG-TX</text>
<text x="46.2" y="152.1">Action</text>
<text x="53.2" y="152.1">Btn</text>
<text x="264.6" y="152.1">PROG-RX</text>
<text x="42.8" y="164.8">+5V</text>
<text x="19.7" y="174.9">WS Data</text>
<text x="10.3" y="185.9">D</text>
<text x="285.3" y="185.9">D</text>
<text x="23.2" y="186.4">+3.3V</text>
<text x="42.1" y="186.4">+5V</text>
<text x="35" y="199.9">1</text>
<text x="85" y="199.9">2</text>
<text x="135" y="199.9">3</text>
<text x="185" y="199.9">4</text>
<text x="235" y="199.9">5</text>
<text x="285" y="199.9">6</text>
</g>
<g font-size="1.8" fill="#006464">
<text x="61.5" y="28.8">C9</text>
<text x="243.1" y="27.3">100n</text>
<text x="243.1" y="25">C10</text>
<text x="254.5" y="26.3">GND</text>
<text x="61.5" y="31.1">100n</text>
<text x="72.9" y="30.1">GND</text>
<text x="82.2" y="32.9">10k</text>
<text x="82.5" y="30.6">R122</text>
<text x="252.3" y="33.9">U17</text>
<text x="49.5" y="37.7">R1</text>
<text x="49.5" y="40.2">10k</text>
<text x="69.5" y="39">ESP32-WROOM-32</text>
<text x="69.5" y="36.4">U4</text>
<text x="240.5" y="41.5">SCL</text>
<text x="252.3" y="36.4">PCA9555D</text>
<text x="254.3" y="41.5">IO0_0</text>
<text x="55.1" y="44">EN</text>
<text x="68.2" y="45" transform="rotate(-90 68.2 45)">VDD</text>
<text x="70.2" y="46.6">TXD0/IO1</text>
<text x="76.2" y="44">IO0</text>
<text x="111.7" y="45.3">R84</text>
<text x="111.9" y="47.9">10k</text>
<text x="130.8" y="47.9">10k</text>
<text x="130.8" y="45.3">R85</text>
<text x="149.8" y="45.3">R86</text>
<text x="150" y="47.9">10k</text>
<text x="168.9" y="47.9">10k</text>
<text x="168.9" y="45.3">R87</text>
<text x="182.8" y="45.3">R82</text>
<text x="183" y="47.9">10k</text>
<text x="201.9" y="47.9">10k</text>
<text x="201.9" y="45.3">R83</text>
<text x="240.5" y="44">SDA</text>
<text x="251.1" y="42.4" transform="rotate(-90 251.1 42.4)">VDD</text>
<text x="254.3" y="44">IO0_1</text>
<text x="254.3" y="46.6">IO0_2</text>
<text x="55.1" y="49.1">SENSOR_VP</text>
<text x="55.1" y="51.7">SENSOR_VN</text>
<text x="69.9" y="51.7">RXD0/IO3</text>
<text x="76.2" y="49.1">IO2</text>
<text x="100.3" y="50.6">R125</text>
<text x="100.8" y="53.2">10k</text>
<text x="240.5" y="49.1">~{INT}</text>
<text x="254.3" y="49.1">IO0_3</text>
<text x="254.3" y="51.7">IO0_4</text>
<text x="24.6" y="56.7">GND</text>
<text x="30.2" y="55.5">Main</text>
<text x="33.5" y="58">SW1</text>
<text x="35.7" y="55.5">Reset</text>
<text x="74.9" y="59.3">IO12</text>
<text x="76.2" y="54.2">IO4</text>
<text x="76.2" y="56.7">IO5</text>
<text x="119.4" y="59.3">BSS138</text>
<text x="121.2" y="56.7">Q10</text>
<text x="157.5" y="59.3">BSS138</text>
<text x="159.3" y="56.7">Q11</text>
<text x="190.5" y="59.3">BSS138</text>
<text x="192.9" y="56.7">Q9</text>
<text x="254.3" y="54.2">IO0_5</text>
<text x="254.3" y="56.7">IO0_6</text>
<text x="254.3" y="59.3">IO0_7</text>
<text x="74.9" y="61.8">IO13</text>
<text x="74.9" y="64.4">IO14</text>
<text x="254.3" y="64.4">IO1_0</text>
<text x="74.9" y="66.9">IO15</text>
<text x="74.9" y="69.4">IO16</text>
<text x="74.9" y="72">IO17</text>
<text x="97.2" y="70.7">10k</text>
<text x="103.4" y="72">GND</text>
<text x="151" y="70.7">R2</text>
<text x="168.9" y="70.7">R9</text>
<text x="254.3" y="66.9">IO1_1</text>
<text x="254.3" y="69.4">IO1_2</text>
<text x="254.3" y="72">IO1_3</text>
<text x="55.1" y="74.5">SDO/SD0</text>
<text x="55.1" y="77.1">SDI/SD1</text>
<text x="74.9" y="74.5">IO18</text>
<text x="74.9" y="77.1">IO19</text>
<text x="96.5" y="73.3">R123</text>
<text x="150" y="73.3">10k</text>
<text x="168.9" y="73.3">10k</text>
<text x="240.5" y="77.1">A0</text>
<text x="254.3" y="74.5">IO1_4</text>
<text x="254.3" y="77.1">IO1_5</text>
<text x="31.8" y="80.9">10k</text>
<text x="31.8" y="78.3">R90</text>
<text x="55.1" y="79.6">SHD/SD2</text>
<text x="55.1" y="82.1">SWP/SD3</text>
<text x="74.9" y="79.6">IO21</text>
<text x="74.9" y="82.1">IO22</text>
<text x="159.9" y="82.1">Q1</text>
<text x="240.5" y="79.6">A1</text>
<text x="240.5" y="82.1">A2</text>
<text x="251.1" y="83.3" transform="rotate(-90 251.1 83.3)">VSS</text>
<text x="254.3" y="79.6">IO1_6</text>
<text x="254.3" y="82.1">IO1_7</text>
<text x="17.3" y="86">3.3V</text>
<text x="17.7" y="88.5">D11</text>
<text x="31.8" y="86">R119</text>
<text x="31.8" y="88.5">20k</text>
<text x="55.1" y="84.7">SCK/CLK</text>
<text x="55.1" y="87.2">SCS/CMD</text>
<text x="74.9" y="84.7">IO23</text>
<text x="74.9" y="87.2">IO25</text>
<text x="74.9" y="89.8">IO26</text>
<text x="157.5" y="84.7">BSS138</text>
<text x="74.9" y="92.3">IO27</text>
<text x="74.9" y="94.8">IO32</text>
<text x="106.6" y="92.3">R78</text>
<text x="106.8" y="94.8">10k</text>
<text x="125.7" y="94.8">10k</text>
<text x="125.7" y="92.3">R79</text>
<text x="149.8" y="92.3">R10</text>
<text x="150" y="94.8">10k</text>
<text x="168.9" y="94.8">10k</text>
<text x="168.9" y="92.3">R11</text>
<text x="248.2" y="92.3">GND</text>
<text x="27.2" y="96.1">GND</text>
<text x="74.9" y="97.4">IO33</text>
<text x="74.9" y="99.9">IO34</text>
<text x="33" y="107.5">R120</text>
<text x="68.2" y="106.2" transform="rotate(-90 68.2 106.2)">GND</text>
<text x="74.9" y="102.5">IO35</text>
<text x="114.3" y="106.3">BSS138</text>
<text x="116.7" y="103.7">Q7</text>
<text x="157.5" y="106.3">BSS138</text>
<text x="159.9" y="103.7">Q2</text>
<text x="33" y="110.1">10k</text>
<text x="149.8" y="113.9">R12</text>
<text x="168.9" y="113.9">R76</text>
<text x="18.5" y="115.2">3.3V</text>
<text x="19" y="117.7">D10</text>
<text x="33" y="115.2">R121</text>
<text x="33" y="117.7">20k</text>
<text x="65.3" y="115.2">GND</text>
<text x="106.6" y="116.4">R80</text>
<text x="106.8" y="119">10k</text>
<text x="125.7" y="119">10k</text>
<text x="125.7" y="116.4">R81</text>
<text x="150" y="116.4">10k</text>
<text x="168.9" y="116.4">10k</text>
<text x="28.4" y="125.3">GND</text>
<text x="159.9" y="125.3">Q3</text>
<text x="114.3" y="130.4">BSS138</text>
<text x="116.7" y="127.9">Q8</text>
<text x="157.5" y="127.9">BSS138</text>
<text x="149.8" y="135.5">R75</text>
<text x="168.9" y="135.5">R77</text>
<text x="221" y="137.3">R124</text>
<text x="258.5" y="136.8">J1</text>
<text x="150" y="138">10k</text>
<text x="168.9" y="138">10k</text>
<text x="220.7" y="139.5">10k</text>
<text x="253.9" y="141.8">Pin_1</text>
<text x="256.1" y="139.3">J_PROG</text>
<text x="39.4" y="146.9">R126</text>
<text x="39.4" y="149.5">10k</text>
<text x="157.5" y="149.5">BSS138</text>
<text x="159.9" y="146.9">Q4</text>
<text x="253.9" y="144.4">Pin_2</text>
<text x="253.9" y="146.9">Pin_3</text>
<text x="253.9" y="149.5">Pin_4</text>
<text x="253.9" y="152">Pin_5</text>
<text x="253.9" y="154.5">Pin_6</text>
<text x="17" y="157.1">GND</text>
<text x="23.9" y="157.1">Action</text>
<text x="28.4" y="159.6">SW2</text>
<text x="30.9" y="157.1">Button</text>
<text x="262.1" y="159.6">GND</text>
<text x="64.7" y="165.9">D9</text>
<text x="51.1" y="172.3">DIN</text>
<text x="54.2" y="170.5" transform="rotate(-90 54.2 170.5)">VDD</text>
<text x="55.6" y="172.3">DOUT</text>
<text x="56.7" y="170.5" transform="rotate(-90 56.7 170.5)">VCC</text>
<text x="62.2" y="168.4">WS2812</text>
<text x="24" y="178.7">R88</text>
<text x="43.2" y="178.7">R89</text>
<text x="56.7" y="176.3" transform="rotate(-90 56.7 176.3)">VSS</text>
<text x="24.3" y="181.2">10k</text>
<text x="43.2" y="181.2">10k</text>
<text x="53.8" y="185">GND</text>
<text x="33.6" y="190.1">Q12</text>
<text x="31.8" y="192.6">BSS138</text>
</g>
<g font-size="1.8" fill="#a90000">
<text x="67.1" y="40.1" transform="rotate(-90 67.1 40.1)">2</text>
<text x="237.4" y="40.4">22</text>
<text x="249.9" y="38.1" transform="rotate(-90 249.9 38.1)">24</text>
<text x="260.9" y="40.4">4</text>
<text x="52.6" y="42.9">3</text>
<text x="80" y="42.9">25</text>
<text x="80" y="45.5">35</text>
<text x="122.9" y="46.4" transform="rotate(-90 122.9 46.4)">1</text>
<text x="161" y="46.4" transform="rotate(-90 161 46.4)">1</text>
<text x="194.1" y="46.4" transform="rotate(-90 194.1 46.4)">1</text>
<text x="237.4" y="42.9">23</text>
<text x="260.9" y="42.9">5</text>
<text x="260.9" y="45.5">6</text>
<text x="52.6" y="48">4</text>
<text x="52.6" y="50.5">5</text>
<text x="80" y="48">24</text>
<text x="80" y="50.5">34</text>
<text x="80" y="53.1">26</text>
<text x="118.7" y="51.8">2</text>
<text x="126.3" y="51.8">3</text>
<text x="156.8" y="51.8">2</text>
<text x="164.4" y="51.8">3</text>
<text x="189.8" y="51.8">2</text>
<text x="197.4" y="51.8">3</text>
<text x="238.1" y="48">1</text>
<text x="260.9" y="48">7</text>
<text x="260.9" y="50.5">8</text>
<text x="260.9" y="53.1">9</text>
<text x="80" y="55.6">29</text>
<text x="80" y="58.2">14</text>
<text x="260.3" y="55.6">10</text>
<text x="260.3" y="58.2">11</text>
<text x="80" y="60.7">16</text>
<text x="80" y="63.2">13</text>
<text x="80" y="65.8">23</text>
<text x="260.3" y="63.2">13</text>
<text x="260.3" y="65.8">14</text>
<text x="80" y="68.3">27</text>
<text x="80" y="70.9">28</text>
<text x="161" y="71.8" transform="rotate(-90 161 71.8)">1</text>
<text x="260.3" y="68.3">15</text>
<text x="260.3" y="70.9">16</text>
<text x="52" y="73.4">21</text>
<text x="52" y="75.9">22</text>
<text x="80" y="73.4">30</text>
<text x="80" y="75.9">31</text>
<text x="156.8" y="77.2">2</text>
<text x="164.4" y="77.2">3</text>
<text x="237.4" y="75.9">21</text>
<text x="260.3" y="73.4">17</text>
<text x="260.3" y="75.9">18</text>
<text x="52" y="78.5">17</text>
<text x="52" y="81">18</text>
<text x="52" y="83.6">20</text>
<text x="80" y="78.5">33</text>
<text x="80" y="81">36</text>
<text x="80" y="83.6">37</text>
<text x="238.1" y="78.5">2</text>
<text x="238.1" y="81">3</text>
<text x="260.3" y="78.5">19</text>
<text x="260.3" y="81">20</text>
<text x="52" y="86.1">19</text>
<text x="80" y="86.1">10</text>
<text x="80" y="88.6">11</text>
<text x="80" y="91.2">12</text>
<text x="80.6" y="93.7">8</text>
<text x="117.9" y="93.4" transform="rotate(-90 117.9 93.4)">1</text>
<text x="161" y="93.4" transform="rotate(-90 161 93.4)">1</text>
<text x="80.6" y="96.3">9</text>
<text x="80.6" y="98.8">6</text>
<text x="80.6" y="101.3">7</text>
<text x="113.6" y="98.8">2</text>
<text x="121.2" y="98.8">3</text>
<text x="156.8" y="98.8">2</text>
<text x="164.4" y="98.8">3</text>
<text x="67.1" y="108.7" transform="rotate(-90 67.1 108.7)">1</text>
<text x="117.9" y="117.5" transform="rotate(-90 117.9 117.5)">1</text>
<text x="161" y="115" transform="rotate(-90 161 115)">1</text>
<text x="113.6" y="122.9">2</text>
<text x="121.2" y="122.9">3</text>
<text x="156.8" y="120.4">2</text>
<text x="164.4" y="120.4">3</text>
<text x="161" y="136.6" transform="rotate(-90 161 136.6)">1</text>
<text x="156.8" y="142">2</text>
<text x="164.4" y="142">3</text>
<text x="261.5" y="140.7">1</text>
<text x="261.5" y="143.3">2</text>
<text x="261.5" y="145.8">3</text>
<text x="261.5" y="148.3">4</text>
<text x="261.5" y="150.9">5</text>
<text x="261.5" y="153.4">6</text>
<text x="53.1" y="165.8" transform="rotate(-90 53.1 165.8)">5</text>
<text x="55.6" y="165.8" transform="rotate(-90 55.6 165.8)">3</text>
<text x="48.8" y="171.2">2</text>
<text x="61.5" y="171.2">1</text>
<text x="35.3" y="179.8" transform="rotate(-90 35.3 179.8)">1</text>
<text x="55.6" y="178.5" transform="rotate(-90 55.6 178.5)">6</text>
<text x="31" y="185.2">2</text>
<text x="38.7" y="185.2">3</text>
</g>
<text font-size="1.8" fill="#009600" x="130" y="40.3">OSC-MOSI</text>
<g font-size="1.8" fill="#0000c2">
<text x="36.5" y="82.4">þÿ&quot;d3.3V</text>
<text x="37.7" y="111.6">þÿ&quot;d3.3V</text>
<text x="133.1" y="184.3">Video</text>
<text x="139.3" y="184.3">Sense</text>
<text x="146.1" y="184.3">(CD4021)</text>
<text x="156.3" y="184.3">-</text>
<text x="159.1" y="184.3">3.3V</text>
<text x="133.1" y="186.5">Audio</text>
<text x="133.1" y="188.8">Video/Audio</text>
<text x="133.2" y="191.1">Video/Audio</text>
<text x="139.4" y="186.5">Sense</text>
<text x="145.8" y="188.8">Switch</text>
<text x="145.9" y="191.1">Switch</text>
<text x="146.1" y="186.5">(MSGEQ7)</text>
<text x="153.1" y="188.8">1</text>
<text x="153.2" y="191.1">2</text>
<text x="155.5" y="188.8">(CD4051)</text>
<text x="155.6" y="191.1">(CD4051)</text>
<text x="156.6" y="186.5">-</text>
<text x="159.4" y="186.5">5V</text>
<text x="165.8" y="191.1">-</text>
<text x="167.6" y="188.8">5V</text>
<text x="168.6" y="191.1">5V</text>
<text x="132.7" y="195.4">Audio</text>
<text x="132.9" y="193.4">OSC Generator</text>
<text x="139" y="195.4">Processor</text>
<text x="148.2" y="193.4">(MAX7456)</text>
<text x="149.5" y="195.4">(TDA7439)</text>
<text x="160.6" y="195.4">-</text>
<text x="161.6" y="193.4">SPI</text>
<text x="163.3" y="195.4">I2C</text>
<text x="168.6" y="193.4">5V</text>
<text x="170.3" y="195.4">9V</text>
</g>
<text font-size="1.1" fill="#840000" x="56.9" y="176.3">RGB</text>
</svg>
